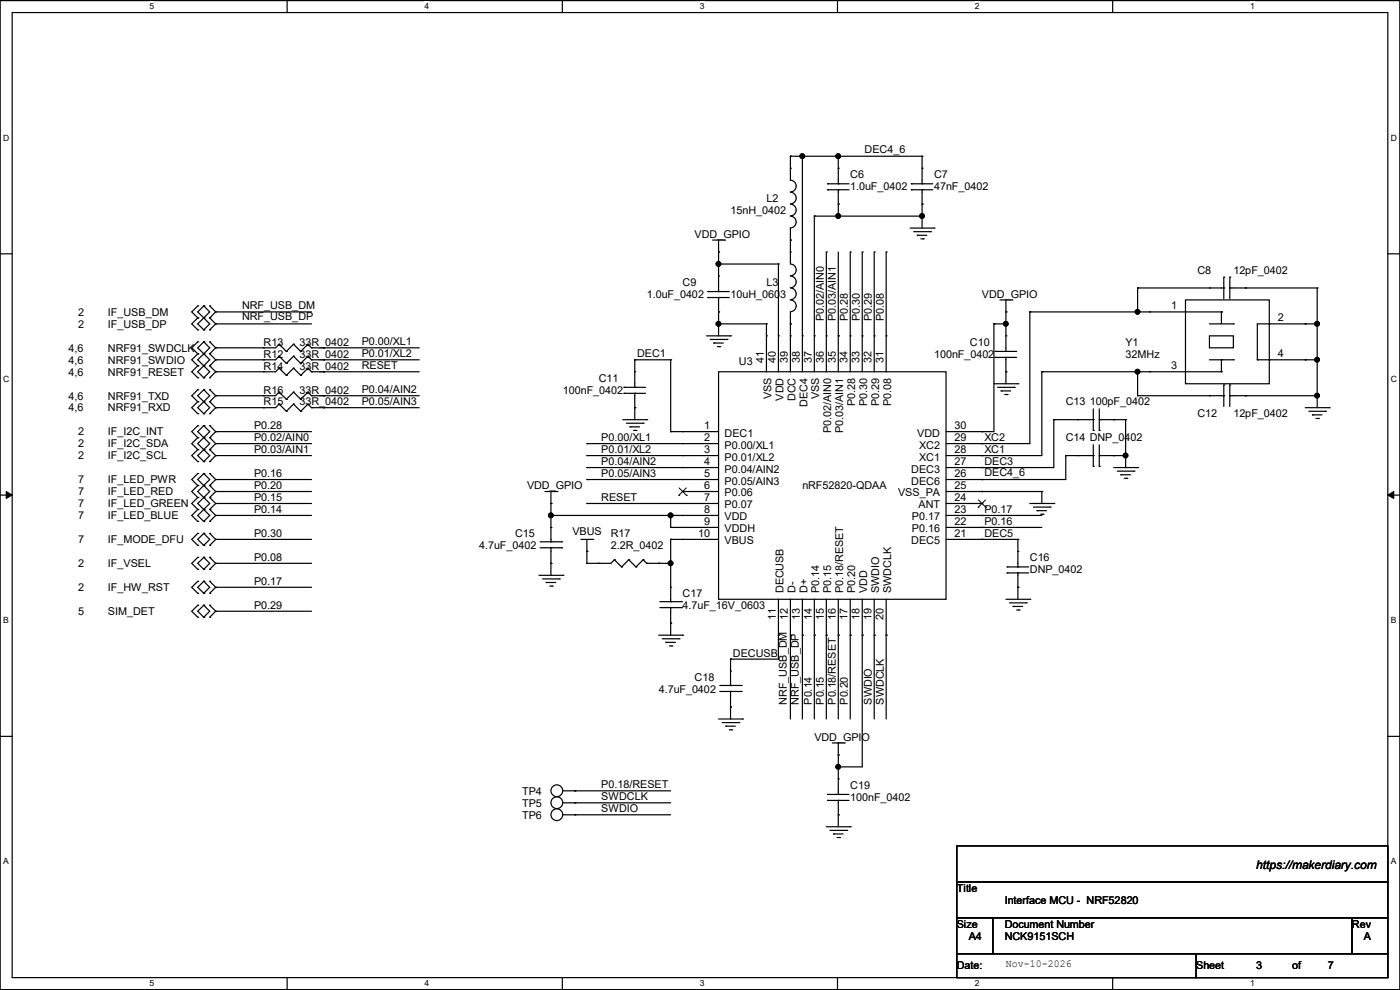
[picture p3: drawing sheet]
<svg xmlns="http://www.w3.org/2000/svg" width="297mm" height="210mm" viewBox="0 0 297 210" stroke-linecap="round" stroke-linejoin="round" font-family="sans-serif">
<path d="M0 .1h297v209.8h-297zM2.6 2.7h291.8v204.7h-291.8z" fill="none" stroke="#000" stroke-width=".25"/>
<g fill="#fff">
<path d="M31.7 .4h1v2h-1z"/>
<path d="M31.7 207.6h1v2h-1z"/>
</g>
<path d="M60.9 .1v2.6M60.9 207.4v2.5" fill="none" stroke="#000" stroke-width=".25"/>
<g fill="#fff">
<path d="M90.1 .4h1v2h-1z"/>
<path d="M90.1 207.6h1v2h-1z"/>
</g>
<path d="M119.3 .1v2.6M119.3 207.4v2.5" fill="none" stroke="#000" stroke-width=".25"/>
<g fill="#fff">
<path d="M148.5 .4h.9v2h-.9z"/>
<path d="M148.5 207.6h.9v2h-.9z"/>
</g>
<path d="M177.7 .1v2.6M177.7 207.4v2.5" fill="none" stroke="#000" stroke-width=".25"/>
<g fill="#fff">
<path d="M206.8 .4h1v2h-1z"/>
<path d="M206.8 207.6h1v2h-1z"/>
</g>
<path d="M236.1 .1v2.6M236.1 207.4v2.5" fill="none" stroke="#000" stroke-width=".25"/>
<g fill="#fff">
<path d="M265.2 .4h1v2h-1z"/>
<path d="M265.2 207.6h1v2h-1z"/>
<path d="M.7 28.2h1.2v2h-1.2z"/>
<path d="M295.1 28.2h1.2v2h-1.2z"/>
<path d="M.7 79.4h1.2v2h-1.2z"/>
<path d="M295.1 79.4h1.2v2h-1.2z"/>
</g>
<path d="M0 53.8h2.6M294.4 53.8h2.6" fill="none" stroke="#000" stroke-width=".25"/>
<g fill="#fff">
<path d="M.7 130.6h1.2v2h-1.2z"/>
<path d="M295.1 130.6h1.1v2h-1.1z"/>
</g>
<path d="M0 105h2.6M294.4 105h2.6" fill="none" stroke="#000" stroke-width=".25"/>
<path d="M1.3 104.3l1.3 .7-1.3 .7zM294.4 105l1.3-.7v1.4z" fill="#000" stroke="#000" stroke-width=".21"/>
<g fill="#fff">
<path d="M.7 181.8h1.2v2h-1.2z"/>
<path d="M295.1 181.8h1.1v2h-1.1z"/>
</g>
<g fill="none" stroke="#000" stroke-width=".25">
<path d="M167.7 33.1v5.1a1.25 1.25 0 0 1 1.2 1.3 1.25 1.25 0 0 1-1.2 1.2M167.7 35.7h.1M167.7 33.1h.1M167.7 33.1h27.9M170.2 33.1h.1M170.2 33.1v45.8M175.6 39h.1M175.6 39h4.5M177.8 39h.1M177.8 35.7h.1M177.8 33.1h.1M177.8 33.1v5.9"/>
<path d="M193.3 39h.1M193.3 39h4.6M195.6 39h.1M195.6 35.7h.1M195.6 33.1h.1M195.6 33.1v5.9M151.2 50.9h2.5M152.4 53.5h.1M152.4 58.5h.1M152.4 56h.1M152.4 50.9v10.9M152.4 56h12.7"/>
<path d="M153.7 50.9h.1M165.1 56h.1M165.1 56v22.9M167.7 40.8a1.25 1.25 0 0 1 1.2 1.2 1.25 1.25 0 0 1-1.2 1.3M167.7 43.3a1.25 1.25 0 0 1 1.2 1.3 1.25 1.25 0 0 1-1.2 1.2 1.27 1.27 0 0 1 1.2 1.3 1.27 1.27 0 0 1-1.2 1.2v7.7a1.25 1.25 0 0 1 1.2 1.3 1.25 1.25 0 0 1-1.2 1.2M167.7 50.9h.1M167.7 58.5a1.25 1.25 0 0 1 1.2 1.3 1.25 1.25 0 0 1-1.2 1.2M167.7 53.5h.1M172.8 45.8h.1M172.8 45.8v33.1M172.8 45.8h22.8M175.3 53.5h.1"/>
<path d="M175.3 53.5v25.4M175.6 40.3h.1M175.6 40.3h4.5M177.8 40.3h.1M177.8 43.3h.1M177.8 45.8h.1M177.8 40.3v5.5M177.8 53.5v25.4M180.4 53.5h.1M180.4 53.5v25.4M182.9 53.5h.1M182.9 53.5v25.4"/>
<path d="M185.5 53.5h.1M185.5 53.5v25.4M188 53.5h.1M188 53.5v25.4M193.1 48.4h5.1M193.3 40.3h.1M193.3 40.3h4.6M193.8 49.1h3.6M194.6 49.9h.1M194.6 49.9h2M195.4 50.7h.5M195.6 40.3h.1"/>
<path d="M195.6 43.3h.1M195.6 45.8h.1M195.6 40.3v8.1M195.9 50.7h.1M197.4 49.1h.1M198.2 48.4h.1M259.6 58.8h.1M259.6 58.8v4.6M260.9 58.8h.1M260.9 58.8v4.6M42 64.9h.1M42 67.4h.1"/>
<path d="M42 70h.1M42 75.1h.1M42 77.6h.1M42 72.5h.1M42 64.9l-1.3 1.3 1.3 1.2M42 67.4l-1.3 1.3 1.3 1.3M42 72.5l-1.3 1.3 1.3 1.3M42 75.1l-1.3 1.2 1.3 1.3M42 77.6l-1.3 1.3 1.3 1.2M43.2 67.4h.1M43.2 64.9h.1M43.2 70h.1"/>
<path d="M43.2 77.6h.1M43.2 75.1h.1M43.2 72.5h.1M43.2 64.9l-1.2 1.3 2.5 2.5-1.3 1.3M43.2 64.9l1.3 1.3-2.5 2.5 1.2 1.3M43.2 72.5l1.3 1.3-2.5 2.5 2.5 2.6-1.3 1.2M43.2 72.5l-1.2 1.3 2.5 2.5-2.5 2.6 1.2 1.2M44.5 64.9h.1M44.5 67.4h.1M44.5 70h.1M44.5 75.1h.1M44.5 77.6h.1"/>
<path d="M44.5 72.5h.1M44.5 64.9l1.3 1.3M44.5 72.5l1.3 1.3M44.5 67.4l1.3 1.3M44.5 75.1l1.3 1.2M44.5 77.6l1.3 1.3M45.8 66.2h.1M45.8 68.7h.1M45.8 78.9h.1M45.8 73.8h.1M45.8 76.3h.1M45.8 66.2l-1.3 1.2"/>
<path d="M45.8 68.7l-1.3 1.3M45.8 76.3l-1.3 1.3M45.8 73.8l-1.3 1.3M45.8 78.9l-1.3 1.2M45.8 68.7h20.3M45.8 66.2h20.3M55.9 73.8h.1M55.9 76.3h.1M55.9 78.9h.1M59.2 73h.1M59.2 75.6h.1M59.2 78.1h.1"/>
<path d="M59.2 73l-.7 .8h-12.7M59.2 78.1l-.7 .8h-12.7M59.2 75.6l-.7 .7h-12.7M59.2 73l1.5 1.5M59.2 75.6l1.5 1.5M59.2 78.1l1.5 1.5M60.7 74.5h.1M60.7 77.1h.1M60.7 79.6h.1M62.3 73h.1M62.3 75.6h.1M62.3 78.1h.1"/>
<path d="M62.3 73l-1.6 1.5M62.3 73l1.5 1.5M62.3 75.6l-1.6 1.5M62.3 75.6l1.5 1.5M62.3 78.1l-1.6 1.5M62.3 78.1l1.5 1.5M63.8 74.5h.1M63.8 77.1h.1M63.8 79.6h.1M65.3 73h.1M65.3 75.6h.1M65.3 78.1h.1"/>
<path d="M65.3 73l-1.5 1.5M65.3 73l.8 .8M65.3 75.6l-1.5 1.5M65.3 75.6l.8 .7M65.3 78.1l-1.5 1.5M65.3 78.1l.8 .8M66.1 73.8h.1M66.1 76.3h.1M66.1 78.9h.1M66.1 76.3h22.8M66.1 78.9h22.8M66.1 73.8h22.8"/>
<path d="M68.6 73.8h.1M68.6 76.3h.1M68.6 78.9h.1M134.7 78.9h.1M134.7 76.3h.1M134.7 76.3h7.6M134.7 76.3v5.9M142.3 76.3h.1M142.3 76.3v15.3M149.9 71.2h5.1M150.2 61.8h.1M150.2 63.1h.1"/>
<path d="M150.2 61.8h4.5M150.2 63.1h4.5M150.7 72h3.5M151.4 72.8h.1M151.4 72.8h2.1M152.2 73.5h.5M152.4 78.9h48.3v48.2h-48.3zM152.4 63.1h.1M152.4 61.8h.1M152.4 66.2h.1M152.4 68.7h.1M152.4 63.1v8.1"/>
<path d="M152.4 68.7h10.2M152.7 73.5h.1M154.2 72h.1M155 71.2h.1M162.6 71.2h.1M162.6 68.7h.1M162.6 68.7v10.2M165.1 71.2h.1M167.7 71.2h.1M167.7 61.1a1.25 1.25 0 0 1 1.2 1.2 1.25 1.25 0 0 1-1.2 1.3M167.7 63.6a1.25 1.25 0 0 1 1.2 1.3 1.25 1.25 0 0 1-1.2 1.2M167.7 68.7h.1"/>
<path d="M167.7 66.2v12.7M170.2 71.2h.1M172.8 71.2h.1M175.3 71.2h.1M177.8 71.2h.1M180.4 71.2h.1M182.9 71.2h.1M185.5 71.2h.1M188 71.2h.1M210.9 68.7h.1M210.9 68.7h2.5M210.9 68.7v22.9h-10.2"/>
<path d="M211.1 74.5h.1M211.1 75.8h.1M211.1 74.5h4.6M211.1 75.8h4.6M212.1 63.6h2.6M213.4 66.2h.1M213.4 75.8h.1M213.4 74.5h.1M213.4 78.9h.1M213.4 71.2h.1M213.4 68.7h.1M213.4 63.6v10.9"/>
<path d="M213.4 75.8v5.6M214.7 63.6h.1M218.5 66.2h.1M218.5 66.2h40.6M218.5 66.2v27.9h-17.8M221 78.9h.1M221 78.9h38.1M221 78.9v17.7h-20.3M241.3 66.2h.1M241.3 61.1h.1M241.3 78.9h.1M241.3 61.1h18.3"/>
<path d="M241.3 61.1v5.1M241.3 78.9v5M243.9 66.2h.1M243.9 78.9h.1M251.5 63.6h17.8v17.8h-17.8zM256.6 71.2h5.1v2.6h-5.1zM256.6 61.1h.1M256.6 68.7h5.1M256.6 76.3h5.1M259.1 78.9h.1M259.1 66.2h.1M259.1 76.3h.1"/>
<path d="M259.1 66.2v2.5M259.1 76.3v2.6M259.6 61.1h.1M260.9 61.1h.1M260.9 61.1h18.5M261.7 68.7h.1M261.7 76.3h.1M264.2 61.1h.1M266.7 76.3h.1M266.7 76.3h12.7M269.3 76.3h.1M269.3 68.7h.1"/>
<path d="M276.9 68.7h.1M276.9 76.3h.1M279.4 61.1h.1M279.4 68.7h.1M279.4 76.3h.1M279.4 68.7h-12.7v7.6M279.4 61.1v25.4M42 90.3h.1M42 92.8h.1M42 95.4h.1M42 97.9h.1M42 80.1h.1"/>
<path d="M42 85.2h.1M42 87.8h.1M42 82.7h.1M42 95.4l-1.3 1.2 1.3 1.3M42 90.3l-1.3 1.3 1.3 1.2M42 85.2l-1.3 1.3 1.3 1.3M42 92.8l-1.3 1.3 1.3 1.3M42 82.7l-1.3 1.2 1.3 1.3M43.2 92.8h.1M43.2 90.3h.1M43.2 97.9h.1M43.2 95.4h.1"/>
<path d="M43.2 80.1h.1M43.2 87.8h.1M43.2 85.2h.1M43.2 82.7h.1M43.2 90.3l-1.2 1.3 2.5 2.5-2.5 2.5 1.2 1.3M43.2 90.3l1.3 1.3-2.5 2.5 2.5 2.5-1.3 1.3M43.2 82.7l1.3 1.2-2.5 2.6 1.2 1.3M43.2 82.7l-1.2 1.2 2.5 2.6-1.3 1.3M44.5 90.3h.1M44.5 92.8h.1M44.5 95.4h.1M44.5 97.9h.1"/>
<path d="M44.5 80.1h.1M44.5 85.2h.1M44.5 87.8h.1M44.5 82.7h.1M44.5 95.4l1.3 1.2M44.5 90.3l1.3 1.3M44.5 92.8l1.3 1.3M44.5 82.7l1.3 1.2M44.5 85.2l1.3 1.3M45.8 91.6h.1M45.8 96.6h.1M45.8 94.1h.1"/>
<path d="M45.8 83.9h.1M45.8 86.5h.1M45.8 96.6l-1.3 1.3M45.8 86.5l-1.3 1.3M45.8 91.6l-1.3 1.2M45.8 94.1l-1.3 1.3M45.8 83.9l-1.3 1.3M45.8 91.6h20.3M45.8 94.1h20.3M45.8 96.6h20.3M55.9 83.9h.1M55.9 86.5h.1"/>
<path d="M59.2 83.2h.1M59.2 85.7h.1M59.2 85.7l-.7 .8h-12.7M59.2 83.2l-.7 .7h-12.7M59.2 83.2l1.5 1.5M59.2 85.7l1.5 1.5M60.7 84.7h.1M60.7 87.2h.1M62.3 83.2h.1M62.3 85.7h.1M62.3 83.2l-1.6 1.5M62.3 83.2l1.5 1.5"/>
<path d="M62.3 85.7l-1.6 1.5M62.3 85.7l1.5 1.5M63.8 84.7h.1M63.8 87.2h.1M65.3 83.2h.1M65.3 85.7h.1M65.3 83.2l-1.5 1.5M65.3 83.2l.8 .7M65.3 85.7l-1.5 1.5M65.3 85.7l.8 .8M66.1 83.9h.1M66.1 86.5h.1"/>
<path d="M66.1 86.5h22.8M66.1 83.9h22.8M68.6 83.9h.1M68.6 86.5h.1M124.5 94.1h.1M124.5 96.6h.1M124.5 99.2h.1M124.5 99.2h27.9M124.5 94.1h27.9M124.5 96.6h27.9M132.1 89h5.1M132.4 82.2h.1"/>
<path d="M132.4 83.4h.1M132.4 82.2h4.5M132.4 83.4h4.5M132.9 89.8h3.5M133.6 90.6h.1M133.6 90.6h2.1M134.4 91.3h.5M134.7 83.4h.1M134.7 82.2h.1M134.7 86.5h.1M134.7 83.4v5.6M134.9 91.3h.1"/>
<path d="M136.4 89.8h.1M137.2 89h.1M142.3 91.6h.1M142.3 91.6h10.1M144.8 91.6h.1M144.8 94.1h.1M144.8 96.6h.1M144.8 99.2h.1M208.3 99.2h.1M208.3 96.6h.1M208.3 94.1h.1M208.3 91.6h.1"/>
<path d="M210.9 81.4h5M211.6 82.2h3.6M212.4 82.9h.1M212.4 82.9h2M213.1 83.7h.6M213.7 83.7h.1M215.2 82.2h.1M215.9 81.4h.1M223.6 89h.1M223.6 89h8.3M223.6 89v10.2h-22.9M226.1 96.6h.1"/>
<path d="M226.1 96.6h5.8M226.1 96.6v5.1h-25.4M228.6 89h.1M228.6 96.6h.1M231.9 91.3h.1M231.9 89h.1M231.9 98.9h.1M231.9 96.6h.1M231.9 86.7v4.6M231.9 94.4v4.5M233.2 89h.1M233.2 91.3h.1"/>
<path d="M233.2 96.6h.1M233.2 98.9h.1M233.2 89h5.6M233.2 86.7v4.6M233.2 94.4v4.5M233.2 96.6h5.6M236.3 89h.1M236.3 96.6h.1M236.3 99.2h5M237 99.9h3.6M238.8 96.6h.1M238.8 89h.1"/>
<path d="M238.8 89v10.2M240.6 99.9h.1M241.3 99.2h.1M241.3 83.9h.1M241.3 83.9h18.3M256.6 83.9h.1M259.6 83.9h.1M259.6 81.7h.1M259.6 81.7v4.5M260.9 81.7h.1M260.9 83.9h.1M260.9 83.9h18.5"/>
<path d="M260.9 81.7v4.5M264.2 83.9h.1M276.9 86.5h5.1M277.7 87.2h3.5M278.4 88h.1M278.4 88h2.1M279.2 88.8h.5M279.4 83.9h.1M279.7 88.8h.1M281.2 87.2h.1M282 86.5h.1M42 113.2h.1"/>
<path d="M42 115.7h.1M42 100.5h.1M42 103h.1M42 105.5h.1M42 108.1h.1M42 110.6h.1M42 118.2h.1M42 113.2l-1.3 1.2 1.3 1.3M42 108.1l-1.3 1.2 1.3 1.3M42 118.2l-1.3 1.3 1.3 1.3M42 100.5l-1.3 1.2 1.3 1.3M42 105.5l-1.3 1.3 1.3 1.3"/>
<path d="M42 103l-1.3 1.3 1.3 1.2M43.2 115.7h.1M43.2 113.2h.1M43.2 103h.1M43.2 100.5h.1M43.2 105.5h.1M43.2 108.1h.1M43.2 110.6h.1M43.2 118.2h.1M43.2 113.2l-1.2 1.2 1.2 1.3M43.2 113.2l1.3 1.2-1.3 1.3M43.2 100.5l-1.2 1.2 2.5 2.6-2.5 2.5 2.5 2.5-1.3 1.3"/>
<path d="M43.2 100.5l1.3 1.2-2.5 2.6 2.5 2.5-2.5 2.5 1.2 1.3M43.2 118.2l-1.2 1.3 1.2 1.3M43.2 118.2l1.3 1.3-1.3 1.3M44.5 113.2h.1M44.5 115.7h.1M44.5 100.5h.1M44.5 103h.1M44.5 105.5h.1M44.5 108.1h.1M44.5 110.6h.1M44.5 118.2h.1M44.5 118.2l1.3 1.3"/>
<path d="M44.5 113.2l1.3 1.2M44.5 105.5l1.3 1.3M44.5 100.5l1.3 1.2M44.5 103l1.3 1.3M44.5 108.1l1.3 1.2M45.8 114.4h.1M45.8 101.7h.1M45.8 104.3h.1M45.8 106.8h.1M45.8 109.3h.1M45.8 119.5h.1M45.8 104.3h20.3"/>
<path d="M45.8 114.4h20.3M45.8 106.8h20.3M45.8 109.3l-1.3 1.3M45.8 114.4l-1.3 1.3M45.8 101.7l-1.3 1.3M45.8 104.3l-1.3 1.2M45.8 106.8l-1.3 1.3M45.8 119.5l-1.3 1.3M45.8 101.7h20.3M45.8 109.3h20.3M45.8 119.5h20.3M114.6 116.2h4.6"/>
<path d="M114.6 114.9h4.6M115.6 104.3h2.6M116.9 106.8h.1M116.9 114.9h.1M116.9 116.2h.1M116.9 111.9h.1M116.9 119.5h.1M116.9 109.3h.1M116.9 104.3v10.6M116.9 116.2v5.8M116.9 109.3h35.5M118.2 104.3h.1"/>
<path d="M119.2 116.2h.1M119.2 114.9h.1M123.2 114.4h2.6M124.5 117h.1M124.5 101.7h.1M124.5 106.8h.1M124.5 119.5h.1M124.5 114.4v5.1M124.5 106.8h27.9M124.5 101.7h27.9M125.8 114.4h.1M127 119.5h.1"/>
<path d="M130.3 118.7h.1M130.3 118.7l-.7 .8h-5.1M130.3 118.7l1.6 1.6M133.4 118.7h.1M133.4 118.7l-1.5 1.6M133.4 118.7l1.5 1.6M136.4 118.7h.1M136.4 118.7l-1.5 1.6M136.4 118.7l.8 .8M137.2 119.5h.1M137.2 119.5h5.1M139.7 119.5h.1"/>
<path d="M142.3 114.4h.1M142.3 119.5h.1M142.3 111.9h.1M142.3 109.3h.1M142.3 114.4h10.1M142.3 111.9h10.1M142.3 109.3v2.6M142.3 114.4v13.2M144.8 101.7h.1M144.8 104.3h.1M144.8 106.8h.1M144.8 109.3h.1"/>
<path d="M144.8 111.9h.1M144.8 114.4h.1M144.8 104.3h7.6M200.7 104.3h20.3M200.7 114.4h15.2M200.7 106.8h7.6M200.7 109.3h20.3M200.7 111.9h20.3M208.3 114.4h.1M208.3 111.9h.1M208.3 109.3h.1M208.3 106.8h.1"/>
<path d="M208.3 104.3h.1M208.3 101.7h.1M215.9 117h.1M215.9 114.4h.1M215.9 114.4v5.9M218.5 106.8h5.1M219.2 107.6h3.6M220 108.3h.1M220 108.3h2M220.8 109.1h.5M221 104.3h.1M221 104.3v2.5"/>
<path d="M221.3 109.1h.1M222.8 107.6h.1M223.6 106.8h.1M237.8 100.7h.1M237.8 100.7h2M238.5 101.5h.6M239.1 101.5h.1M42 128.4h.1M42 130.9h.1M42 123.3h.1M42 125.9h.1M42 120.8h.1"/>
<path d="M42 128.4l-1.3 1.3 1.3 1.2M42 123.3l-1.3 1.3 1.3 1.3M43.2 130.9h.1M43.2 128.4h.1M43.2 125.9h.1M43.2 123.3h.1M43.2 120.8h.1M43.2 128.4l-1.2 1.3 1.2 1.2M43.2 128.4l1.3 1.3-1.3 1.2M43.2 123.3l-1.2 1.3 1.2 1.3M43.2 123.3l1.3 1.3-1.3 1.3M44.5 128.4h.1"/>
<path d="M44.5 130.9h.1M44.5 123.3h.1M44.5 125.9h.1M44.5 120.8h.1M44.5 128.4l1.3 1.3M44.5 123.3l1.3 1.3M45.8 129.7h.1M45.8 124.6h.1M45.8 124.6l-1.3 1.3M45.8 129.7l-1.3 1.2M45.8 129.7h20.3M45.8 124.6h20.3"/>
<path d="M114.3 122h5.1M115.1 122.8h3.6M115.9 123.6h.1M115.9 123.6h2M116.6 124.3h.5M117.1 124.3h.1M118.7 122.8h.1M119.4 122h.1M131.9 120.3h.1M134.9 120.3h.1M139.7 134.7h5.1M140 128.9h4.6"/>
<path d="M140 127.6h4.6M140.5 135.5h3.6M141.3 136.3h.1M141.3 136.3h2M142 137h.5M142.3 127.6h.1M142.3 128.9h.1M142.3 124.6h.1M142.3 132.2h.1M142.3 128.9v5.8M142.5 137h.1M144.1 135.5h.1"/>
<path d="M144.6 128.9h.1M144.6 127.6h.1M144.8 134.7h.1M155 139.8h.1M155 139.8v5.6M165.1 134.7h.1M165.1 127.1v12.7h-10.1M167.7 134.7h.1M167.7 127.1v25.4M170.2 134.7h.1M170.2 127.1v25.4M172.8 134.7h.1"/>
<path d="M172.8 127.1v25.4M175.3 134.7h.1M175.3 127.1v25.4M177.8 134.7h.1M177.8 127.1v25.4M180.4 134.7h.1M180.4 127.1v25.4M182.9 134.7h.1M182.9 127.1v35.6h-5.1M185.5 134.7h.1M185.5 127.1v25.4M188 134.7h.1"/>
<path d="M188 127.1v25.4M213.4 127.1h5.1M213.7 120.3h.1M213.7 121.5h.1M213.7 120.3h4.5M213.7 121.5h4.5M214.2 127.9h3.5M214.9 128.7h.1M214.9 128.7h2.1M215.7 129.4h.5M215.9 121.5h.1M215.9 120.3h.1"/>
<path d="M215.9 124.6h.1M215.9 121.5v5.6M216.2 129.4h.1M217.7 127.9h.1M218.5 127.1h.1M0 156.2h2.6M152.4 152.5h5.1M152.7 146.7h4.6M152.7 145.4h4.6M153.2 153.3h3.6M154 154.1h.1M154 154.1h2"/>
<path d="M154.7 154.8h.5M155 145.4h.1M155 146.7h.1M155 142.4h.1M155 150h.1M155 146.7v5.8M155.2 154.8h.1M156.8 153.3h.1M157.3 146.7h.1M157.3 145.4h.1M157.5 152.5h.1M176.6 157.6h2.5"/>
<path d="M177.8 157.6v10.9M179.1 157.6h.1M294.4 156.2h2.6M119.4 172.8h22.9M119.4 170.3h22.9M119.4 167.8h22.9M122 172.8h.1M122 170.3h.1M122 167.8h.1M175.3 175.4h5.1M175.6 168.5h.1M175.6 169.8h.1"/>
<path d="M175.6 168.5h4.5M175.6 169.8h4.5M176.1 176.1h3.5M176.8 176.9h.1M176.8 176.9h2.1M177.6 177.7h.5M177.8 160.1h.1M177.8 169.8h.1M177.8 168.5h.1M177.8 172.8h.1M177.8 165.2h.1M177.8 162.7h.1"/>
<path d="M177.8 169.8v5.6M178.1 177.7h.1M179.6 176.1h.1M180.4 175.4h.1M203 179.5h91.4v7.6h-91.4zM203 187.1h91.4v7.6h-91.4zM203 194.7h7.6v7.6h-7.6zM210.6 194.7h76.2v7.6h-76.2zM286.8 194.7h7.6v7.6h-7.6zM203 202.3h50.8v5.1h-50.8zM253.8 202.3h40.6v5.1h-40.6z"/>
<circle cx="118.1" cy="167.7" r="1.25"/>
<circle cx="118.1" cy="172.8" r="1.25"/>
<circle cx="118.1" cy="170.3" r="1.25"/>
</g>
<path d="M144 105.1h.1M144.1 103.5l1.5 1.6M145.6 103.5l-1.6 1.6M145.6 105.1h.1M207.5 107.6h.1M207.6 106l1.5 1.6M209.1 106l-1.6 1.6M209.1 107.6h.1" fill="none" stroke="#000" stroke-width=".21"/>
<g fill="#000" stroke="#000" stroke-width=".25">
<circle cx="170.2" cy="33.1" r=".49"/>
<circle cx="177.8" cy="33.1" r=".49"/>
<circle cx="152.4" cy="56" r=".49"/>
<circle cx="177.8" cy="45.8" r=".49"/>
<circle cx="195.6" cy="45.8" r=".49"/>
<circle cx="152.4" cy="68.7" r=".49"/>
<circle cx="213.4" cy="68.7" r=".49"/>
<circle cx="241.3" cy="78.8" r=".49"/>
<circle cx="241.3" cy="66.1" r=".49"/>
<circle cx="279.4" cy="68.7" r=".49"/>
<circle cx="279.4" cy="76.3" r=".49"/>
<circle cx="238.8" cy="96.6" r=".49"/>
<circle cx="279.4" cy="83.9" r=".49"/>
<circle cx="116.9" cy="109.3" r=".49"/>
<circle cx="142.3" cy="119.5" r=".49"/>
<circle cx="142.3" cy="109.3" r=".49"/>
<circle cx="177.8" cy="162.7" r=".49"/>
</g>
<text font-size="2.5" x="266.5" y="184.3">https://makerdiary.com</text>
<g font-size="2.3">
<text x="183.4" y="32.4">DEC4_6</text>
<text x="180.4" y="37.8">C6</text>
<text x="180.4" y="40.3">1.0uF_0402</text>
<text x="198.2" y="37.8">C7</text>
<text x="198.2" y="40.3">47nF_0402</text>
<text x="155" y="45.4">15nH_0402</text>
<text x="162.6" y="42.8">L2</text>
<text x="147.4" y="50.5">VDD_GPIO</text>
<text x="254" y="58.1">C8</text>
<text x="261.7" y="58.1">12pF_0402</text>
<text x="51.4" y="65.4">NRF_USB_DM</text>
<text x="137.2" y="63.2">1.0uF_0402</text>
<text x="144.8" y="60.6">C9</text>
<text x="155" y="63.2">10uH_0603</text>
<text x="162.6" y="60.6">L3</text>
<text x="208.3" y="63.2">VDD_GPIO</text>
<text x="248.5" y="65.6">1</text>
<text x="16.6" y="67">2</text>
<text x="16.6" y="69.5">2</text>
<text x="22.9" y="67">IF_USB_DM</text>
<text x="22.9" y="69.5">IF_USB_DP</text>
<text x="51.4" y="68">NRF_USB_DP</text>
<text x="174.8" y="68.2" transform="rotate(-90 174.8 68.2)">P0.02/AIN0</text>
<text x="177.3" y="68.2" transform="rotate(-90 177.3 68.2)">P0.03/AIN1</text>
<text x="179.9" y="68.2" transform="rotate(-90 179.9 68.2)">P0.28</text>
<text x="182.4" y="68.2" transform="rotate(-90 182.4 68.2)">P0.30</text>
<text x="185" y="68.2" transform="rotate(-90 185 68.2)">P0.29</text>
<text x="187.5" y="68.2" transform="rotate(-90 187.5 68.2)">P0.08</text>
<text x="271.1" y="68.2">2</text>
<text x="14.5" y="77.1">4,6</text>
<text x="14.5" y="74.6">4,6</text>
<text x="22.9" y="77.1">NRF91_SWDIO</text>
<text x="22.9" y="74.6">NRF91_SWDCLK</text>
<text x="55.9" y="73.3">R13</text>
<text x="55.9" y="75.9">R12</text>
<text x="63.5" y="73.3">33R_0402</text>
<text x="63.5" y="75.9">33R_0402</text>
<text x="76.8" y="75.8">P0.01/XL2</text>
<text x="76.8" y="73.3">P0.00/XL1</text>
<text x="135.2" y="75.8">DEC1</text>
<text x="156.8" y="77.4">U3</text>
<text x="162.1" y="77.1" transform="rotate(-90 162.1 77.1)">41</text>
<text x="164.6" y="77.1" transform="rotate(-90 164.6 77.1)">40</text>
<text x="167.1" y="77.1" transform="rotate(-90 167.1 77.1)">39</text>
<text x="169.7" y="77.1" transform="rotate(-90 169.7 77.1)">38</text>
<text x="172.2" y="77.1" transform="rotate(-90 172.2 77.1)">37</text>
<text x="174.8" y="77.1" transform="rotate(-90 174.8 77.1)">36</text>
<text x="177.3" y="77.1" transform="rotate(-90 177.3 77.1)">35</text>
<text x="179.8" y="77.1" transform="rotate(-90 179.8 77.1)">34</text>
<text x="182.4" y="77.1" transform="rotate(-90 182.4 77.1)">33</text>
<text x="184.9" y="77.1" transform="rotate(-90 184.9 77.1)">32</text>
<text x="187.5" y="77.1" transform="rotate(-90 187.5 77.1)">31</text>
<text x="198.2" y="75.9">100nF_0402</text>
<text x="205.8" y="73.3">C10</text>
<text x="238.8" y="73.3">Y1</text>
<text x="238.8" y="75.9">32MHz</text>
<text x="271.1" y="75.8">4</text>
<text x="14.5" y="79.7">4,6</text>
<text x="22.9" y="79.7">NRF91_RESET</text>
<text x="55.9" y="83.5">R16</text>
<text x="55.9" y="78.4">R14</text>
<text x="63.5" y="83.5">33R_0402</text>
<text x="63.5" y="78.4">33R_0402</text>
<text x="76.8" y="78.4">RESET</text>
<text x="76.8" y="83.4">P0.04/AIN2</text>
<text x="119.4" y="83.5">100nF_0402</text>
<text x="127" y="80.9">C11</text>
<text x="248.5" y="78.3">3</text>
<text x="14.5" y="87.3">4,6</text>
<text x="14.5" y="84.8">4,6</text>
<text x="22.9" y="87.3">NRF91_RXD</text>
<text x="22.9" y="84.8">NRF91_TXD</text>
<text x="55.9" y="86">R15</text>
<text x="63.5" y="86">33R_0402</text>
<text x="76.8" y="86">P0.05/AIN3</text>
<text x="163.7" y="84.7" transform="rotate(-90 163.7 84.7)">VSS</text>
<text x="166.2" y="85" transform="rotate(-90 166.2 85)">VDD</text>
<text x="168.7" y="85.1" transform="rotate(-90 168.7 85.1)">DCC</text>
<text x="171.3" y="86.2" transform="rotate(-90 171.3 86.2)">DEC4</text>
<text x="173.8" y="84.7" transform="rotate(-90 173.8 84.7)">VSS</text>
<text x="181.4" y="86.1" transform="rotate(-90 181.4 86.1)">P0.28</text>
<text x="184" y="86.1" transform="rotate(-90 184 86.1)">P0.30</text>
<text x="186.5" y="86.1" transform="rotate(-90 186.5 86.1)">P0.29</text>
<text x="189.1" y="86.1" transform="rotate(-90 189.1 86.1)">P0.08</text>
<text x="226.1" y="86">C13 100pF_0402</text>
<text x="254" y="88.6">C12</text>
<text x="261.7" y="88.6">12pF_0402</text>
<text x="16.6" y="92.4">2</text>
<text x="16.6" y="94.9">2</text>
<text x="22.9" y="92.4">IF_I2C_INT</text>
<text x="22.9" y="94.9">IF_I2C_SDA</text>
<text x="53.9" y="91.1">P0.28</text>
<text x="53.9" y="93.6">P0.02/AIN0</text>
<text x="127.6" y="93.6">P0.00/XL1</text>
<text x="149.4" y="91">1</text>
<text x="149.4" y="93.6">2</text>
<text x="153.7" y="92.6">DEC1</text>
<text x="153.7" y="95.2">P0.00/XL1</text>
<text x="176.4" y="91.8" transform="rotate(-90 176.4 91.8)">P0.02/AIN0</text>
<text x="178.9" y="91.8" transform="rotate(-90 178.9 91.8)">P0.03/AIN1</text>
<text x="194.6" y="92.6">VDD</text>
<text x="195" y="95.2">XC2</text>
<text x="202.5" y="93.6">29</text>
<text x="202.5" y="91">30</text>
<text x="208.8" y="93.6">XC2</text>
<text x="226.1" y="93.6">C14 DNP_0402</text>
<text x="16.6" y="97.5">2</text>
<text x="22.9" y="97.5">IF_I2C_SCL</text>
<text x="53.9" y="101.2">P0.16</text>
<text x="53.9" y="96.1">P0.03/AIN1</text>
<text x="127.6" y="96.1">P0.01/XL2</text>
<text x="127.6" y="98.7">P0.04/AIN2</text>
<text x="127.6" y="101.2">P0.05/AIN3</text>
<text x="149.4" y="96.1">3</text>
<text x="149.4" y="98.6">4</text>
<text x="149.4" y="101.2">5</text>
<text x="153.7" y="97.7">P0.01/XL2</text>
<text x="153.7" y="100.2">P0.04/AIN2</text>
<text x="193.3" y="100.2">DEC3</text>
<text x="195" y="97.7">XC1</text>
<text x="202.5" y="101.2">26</text>
<text x="202.5" y="98.6">27</text>
<text x="202.5" y="96.1">28</text>
<text x="208.8" y="101">DEC4_6</text>
<text x="208.8" y="98.7">DEC3</text>
<text x="208.8" y="96.1">XC1</text>
<text x="16.6" y="102.5">7</text>
<text x="16.6" y="105.1">7</text>
<text x="16.6" y="107.6">7</text>
<text x="22.9" y="102.5">IF_LED_PWR</text>
<text x="22.9" y="105.1">IF_LED_RED</text>
<text x="22.9" y="107.6">IF_LED_GREEN</text>
<text x="53.9" y="103.8">P0.20</text>
<text x="53.9" y="106.3">P0.15</text>
<text x="111.8" y="103.8">VDD_GPIO</text>
<text x="127.6" y="106.3">RESET</text>
<text x="149.4" y="103.7">6</text>
<text x="149.4" y="106.3">7</text>
<text x="153.7" y="102.8">P0.05/AIN3</text>
<text x="153.7" y="105.3">P0.06</text>
<text x="153.7" y="107.9">P0.07</text>
<text x="170.2" y="103.8">nRF52820-QDAA</text>
<text x="190.5" y="105.3">VSS_PA</text>
<text x="193.3" y="102.8">DEC6</text>
<text x="194.9" y="107.9">ANT</text>
<text x="202.5" y="106.3">24</text>
<text x="202.5" y="103.7">25</text>
<text x="16.6" y="110.2">7</text>
<text x="22.9" y="110.2">IF_LED_BLUE</text>
<text x="53.9" y="113.9">P0.30</text>
<text x="53.9" y="108.8">P0.14</text>
<text x="109.3" y="114">C15</text>
<text x="121.5" y="113.5">VBUS</text>
<text x="129.6" y="114">R17</text>
<text x="148.1" y="113.9">10</text>
<text x="149.4" y="108.8">8</text>
<text x="149.4" y="111.3">9</text>
<text x="153.7" y="110.4">VDD</text>
<text x="153.7" y="112.9">VDDH</text>
<text x="193.5" y="112.9">P0.16</text>
<text x="193.5" y="110.4">P0.17</text>
<text x="202.5" y="113.9">21</text>
<text x="202.5" y="111.3">22</text>
<text x="202.5" y="108.8">23</text>
<text x="208.8" y="113.9">DEC5</text>
<text x="208.8" y="111.4">P0.16</text>
<text x="208.8" y="108.8">P0.17</text>
<text x="16.6" y="115.2">7</text>
<text x="22.9" y="115.2">IF_MODE_DFU</text>
<text x="53.9" y="119">P0.08</text>
<text x="101.6" y="116.5">4.7uF_0402</text>
<text x="129.6" y="116.5">2.2R_0402</text>
<text x="153.7" y="115.5">VBUS</text>
<text x="193.3" y="115.5">DEC5</text>
<text x="218.5" y="119">C16</text>
<text x="16.6" y="125.4">2</text>
<text x="16.6" y="120.3">2</text>
<text x="22.9" y="125.4">IF_HW_RST</text>
<text x="22.9" y="120.3">IF_VSEL</text>
<text x="53.9" y="124.1">P0.17</text>
<text x="166.2" y="125.9" transform="rotate(-90 166.2 125.9)">DECUSB</text>
<text x="168.7" y="125.9" transform="rotate(-90 168.7 125.9)">D-</text>
<text x="171.3" y="125.9" transform="rotate(-90 171.3 125.9)">D+</text>
<text x="173.8" y="125.9" transform="rotate(-90 173.8 125.9)">P0.14</text>
<text x="176.4" y="125.9" transform="rotate(-90 176.4 125.9)">P0.15</text>
<text x="178.9" y="125.9" transform="rotate(-90 178.9 125.9)">P0.18/RESET</text>
<text x="181.4" y="125.9" transform="rotate(-90 181.4 125.9)">P0.20</text>
<text x="184" y="125.9" transform="rotate(-90 184 125.9)">VDD</text>
<text x="186.5" y="125.9" transform="rotate(-90 186.5 125.9)">SWDIO</text>
<text x="189.1" y="125.9" transform="rotate(-90 189.1 125.9)">SWDCLK</text>
<text x="218.5" y="121.6">DNP_0402</text>
<text x="16.6" y="130.5">5</text>
<text x="22.9" y="130.5">SIM_DET</text>
<text x="53.9" y="129.2">P0.29</text>
<text x="144.8" y="126.7">C17</text>
<text x="144.8" y="129.2">4.7uF_16V_0603</text>
<text x="164.6" y="131.4" transform="rotate(-90 164.6 131.4)">11</text>
<text x="167.1" y="131.4" transform="rotate(-90 167.1 131.4)">12</text>
<text x="169.7" y="131.4" transform="rotate(-90 169.7 131.4)">13</text>
<text x="172.2" y="131.4" transform="rotate(-90 172.2 131.4)">14</text>
<text x="174.8" y="131.4" transform="rotate(-90 174.8 131.4)">15</text>
<text x="177.3" y="131.4" transform="rotate(-90 177.3 131.4)">16</text>
<text x="179.8" y="131.4" transform="rotate(-90 179.8 131.4)">17</text>
<text x="182.4" y="131.4" transform="rotate(-90 182.4 131.4)">18</text>
<text x="184.9" y="131.4" transform="rotate(-90 184.9 131.4)">19</text>
<text x="187.5" y="131.4" transform="rotate(-90 187.5 131.4)">20</text>
<text x="155.5" y="139.3">DECUSB</text>
<text x="139.7" y="147">4.7uF_0402</text>
<text x="147.4" y="144.4">C18</text>
<text x="167" y="149.5" transform="rotate(-90 167 149.5)">NRF_USB_DM</text>
<text x="169.5" y="149.5" transform="rotate(-90 169.5 149.5)">NRF_USB_DP</text>
<text x="172.3" y="149.5" transform="rotate(-90 172.3 149.5)">P0.14</text>
<text x="174.8" y="149.5" transform="rotate(-90 174.8 149.5)">P0.15</text>
<text x="177.3" y="149.5" transform="rotate(-90 177.3 149.5)">P0.18/RESET</text>
<text x="179.9" y="149.5" transform="rotate(-90 179.9 149.5)">P0.20</text>
<text x="185" y="149.5" transform="rotate(-90 185 149.5)">SWDIO</text>
<text x="187.5" y="149.5" transform="rotate(-90 187.5 149.5)">SWDCLK</text>
<text x="172.8" y="157.1">VDD_GPIO</text>
<text x="127.6" y="167.3">P0.18/RESET</text>
<text x="180.4" y="167.3">C19</text>
<text x="110.8" y="173.6">TP6</text>
<text x="110.8" y="171.1">TP5</text>
<text x="110.8" y="168.6">TP4</text>
<text x="127.6" y="169.8">SWDCLK</text>
<text x="127.6" y="172.3">SWDIO</text>
<text x="180.4" y="169.8">100nF_0402</text>
<text x="203" y="189.1">Title</text>
<text x="213.2" y="191.7">Interface MCU - NRF52820</text>
<text x="203" y="196.8">Size</text>
<text x="213.1" y="196.8">Document Number</text>
<text x="286.8" y="196.8">Rev</text>
<text x="205.5" y="199.3">A4</text>
<text x="213.2" y="199.3">NCK9151SCH</text>
<text x="289.4" y="199.3">A</text>
<text x="203" y="205.7">Date:</text>
<text x="213.4" y="205.2">Nov-10-2026</text>
<text x="253.8" y="205.7">Sheet</text>
<text x="266.5" y="205.7">3</text>
<text x="274.1" y="205.7">of</text>
<text x="281.7" y="205.7">7</text>
</g>
<g font-size="1.8">
<text x="31.7" y="2">5</text>
<text x="90.1" y="2">4</text>
<text x="148.5" y="2">3</text>
<text x="206.8" y="2">2</text>
<text x="265.2" y="2">1</text>
<text x=".7" y="29.8">D</text>
<text x="295.1" y="29.8">D</text>
<text x=".7" y="81">C</text>
<text x="295.1" y="81">C</text>
<text x=".7" y="132.2">B</text>
<text x="295.1" y="132.2">B</text>
<text x=".7" y="183.4">A</text>
<text x="295.1" y="183.4">A</text>
<text x="31.7" y="209.3">5</text>
<text x="90.1" y="209.3">4</text>
<text x="148.5" y="209.3">3</text>
<text x="206.8" y="209.3">2</text>
<text x="265.2" y="209.3">1</text>
</g>
</svg>
